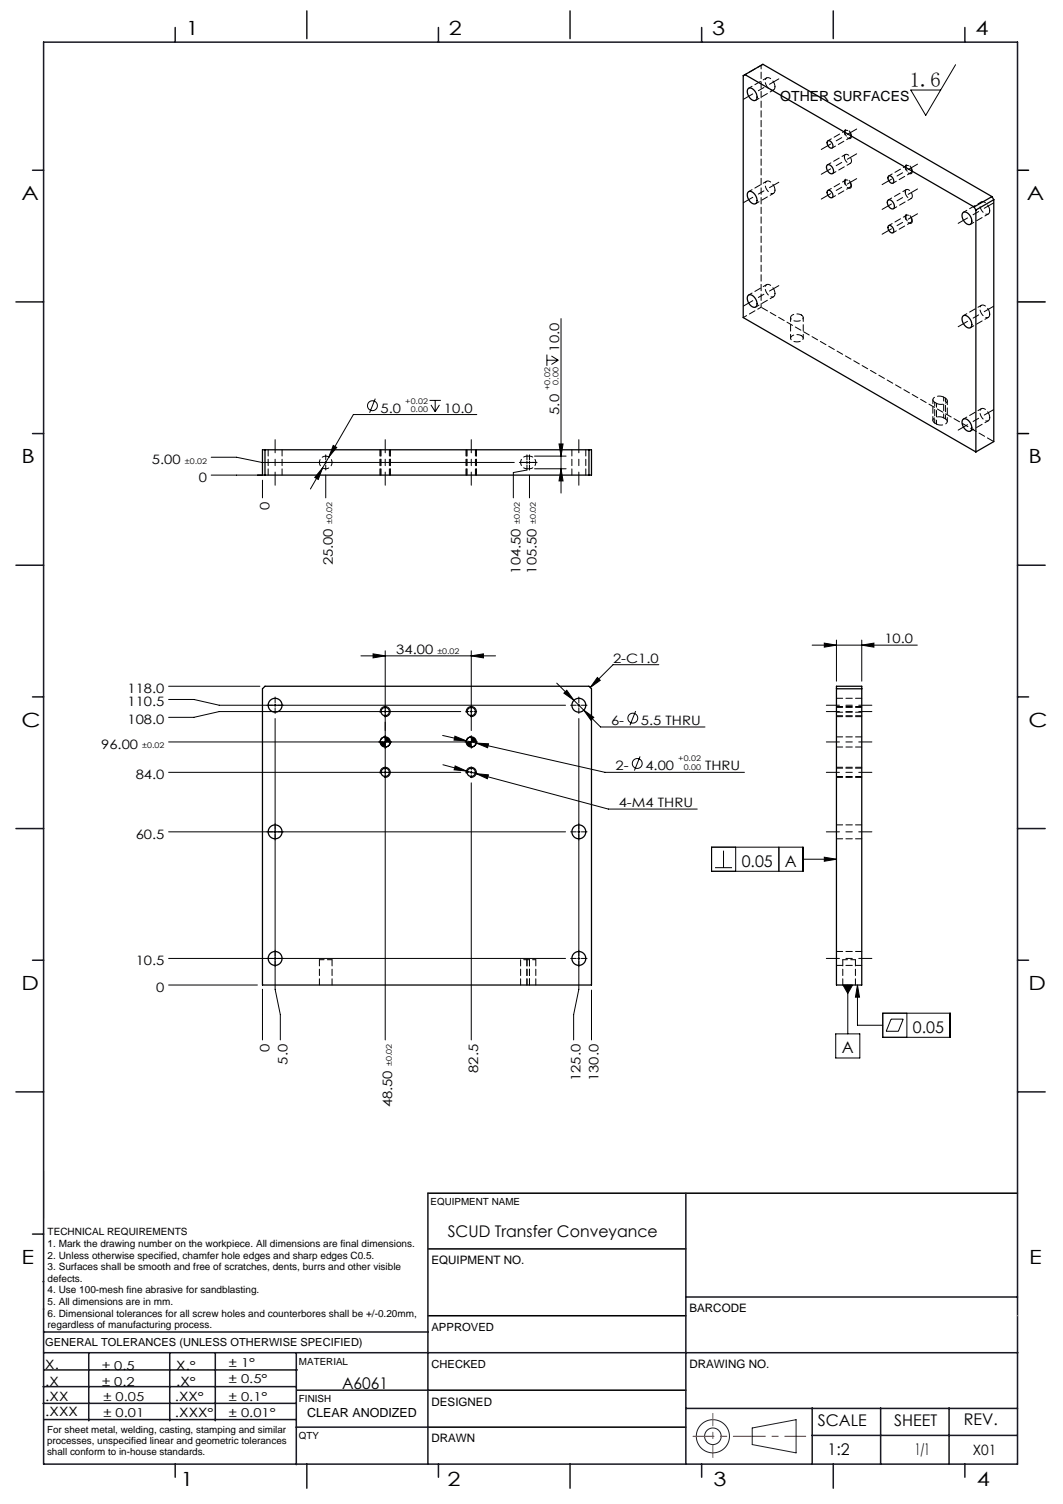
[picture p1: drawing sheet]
<svg xmlns="http://www.w3.org/2000/svg" width="210mm" height="297mm" viewBox="0 0 210 297" stroke-linecap="round" stroke-linejoin="round" font-family="sans-serif">
<g fill="none" stroke="#191924" stroke-width=".2">
<path d="M8.6 231.2v9.4M148.6 282l8.7-1.6v6.5l-8.7-1.6z"/>
<circle cx="140.8" cy="283.6" r="3.3"/>
<circle cx="140.8" cy="283.6" r="1.64"/>
</g>
<path d="M201 33.6h2.2M201 59.6h5.5M201 85.6h2.2M84.5 235.6h116.5M84.6 259.8h50.9M84.6 246.6h50.9M84.6 274.5h50.9M84.5 281.8h51" fill="none" stroke="#000" stroke-width=".3"/>
<path d="M136.9 283.6h22.3" fill="none" stroke="#f00" stroke-width=".2" stroke-dasharray="6.3 1.3 1.3 1.3" stroke-dashoffset="2.2"/>
<path d="M140.8 287.8v-8.7" fill="none" stroke="#f00" stroke-width=".2" stroke-dasharray="6.3 1.3 1.3 1.3" stroke-dashoffset="3.9"/>
<g fill="none" stroke="#191924" stroke-width=".3">
<path d="M8.6 8.3h192.4v280.8h-192.4zM34.6 5.4v2.9M60.6 2.2v5.4M86.6 5.4v2.9M112.6 2.2v5.4M138.6 5.4v2.9M164.6 2.2v5.4M190.6 5.4v2.9M6.4 33.6h2.2M3.2 59.6h5.4M6.4 85.6h2.2M3.2 111.6h5.4"/>
<path d="M201 111.6h5.5M6.4 137.6h2.2M201 137.6h2.2M3.2 163.6h5.4M201 163.6h5.5M6.4 189.6h2.2M201 189.6h2.2M3.2 215.6h5.4M201 215.6h5.5M84.5 235.6v53.5M135.5 235.6v53.5M6.4 243.7h2.2"/>
<path d="M8.5 253.1h.1M8.6 258.5h.1M135.5 256.1h65.5M8.5 277.1h49.9M8.5 273.8h49.9M8.6 267.1h75.9M8.6 263h75.9M8.8 270.5h49.9M17.5 267.1v13.5M33.5 267.1v13.5M42.5 267.1v13.5M58.5 267.1v22.1"/>
<path d="M58.6 274.5h26M84.6 267.1h116.5M135.5 278.1h65.5M160.5 278v11.1M174 278v11.1M187.5 278v11.1M8.8 280.3h49.7M34.6 289.1v2.6M58.5 281.8h26M60.6 289.1v4.8M86.6 289.1v2.6M112.6 289.1v4.8"/>
<path d="M138.6 289.1v2.6M160.4 283.5h40.6M164.6 289.1v4.8M190.6 289.1v2.6"/>
</g>
<path d="M201 259.8h.1" fill="none" stroke="#c0c0c0" stroke-width=".2"/>
<g fill="none" stroke="#000" stroke-width=".2">
<path d="M188.8 12.8l-5.9 10-3-5h5.9M74.1 78.7l-1.1 2.8M84.9 79.1h2.2M85.1 80l.9 1.3M86 79.1v2.2M86.8 80l-.8 1.3M108 70v2.3M108 71.1h2.3M108.9 70.3l1.4 .8M110.3 71.1l-1.4 .9M110.8 62.9v34.5M41.7 90.3h5l5 1h49.9"/>
<path d="M41.7 93.8h10M51.9 94.8v3.5M63.7 92.4l-.8 2.3-.7-.4zM63.7 92.4l-2.4 4.2M64.4 93.8v4.5M64.4 91.1v.5M65.8 88l.7 .4-1.5 1.8zM94.2 81.9h-24.4l-6.1 10.5M103.9 91.3h.5M104.1 92.8l-2.7 .5v5M104.1 91.1v.5M104.6 93.8v4.5"/>
<path d="M105.6 92.6h6.2M105.6 90.1h6.2M110.4 87.7h.8l-.4 2.4zM110.8 92.6l.4 2.4h-.8zM33.3 138.1h5l5 1.2h68.4M33.3 135.5h18.1M54.4 139v.5M71.3 129.5h26.6M73.7 129.1l2.4 .4-2.4 .4zM76.1 128.5v76.9M93.1 129.5l2.4-.4v.8zM93.1 128.5v15.8"/>
<path d="M110 134.9l8.6 8.7h20.7M111.4 136.9l.6-.6 1.4 2zM114.1 139.3h.5M114.4 139v.5M118 133.8l.6 .6-2 1.4zM130.2 131.3h-9.1l-4.5 4.5M160.4 127.4h20.8M162.8 127l2.4 .4-2.4 .4zM165.2 126.4v8.1M170.2 127.4l2.4-.4v.8zM170.2 126.4v8.1M33.3 152.5h57.7"/>
<path d="M54.4 141.9v53.5l1 5v5M75.1 140.8a1 1 0 0 1 .9-1.3 1 1 0 0 1 1.1 1.1 1 1 0 0 1-1.3 .9M75.1 152.8a1 1 0 0 1 .9-1.3 1 1 0 0 1 1.1 1.1 1 1 0 0 1-1.3 .9M76.1 145.5a1 1 0 0 0-1 1M77.1 146.5a1 1 0 0 1-1 1M87.4 145.2l32.1 7.3h27.6M87.5 151l32.7 8.8h17.5M89.9 145.4l2.2 .9-2.4-.1zM89.9 151.3l2.2 1-2.4-.3zM91 140.5h-47.7l-5 1.2h-5M92.1 152.8a1 1 0 0 1 .9-1.3 1 1 0 0 1 1.1 1.1 1 1 0 0 1-1.3 .9M92.1 140.8a1 1 0 0 1 .9-1.3 1 1 0 0 1 1.1 1.1 1 1 0 0 1-1.3 .9"/>
<path d="M92.9 140.5h.5M92.9 152.5h.5M92.9 146.5h.5M93.1 154.6v50.8M93.1 145.5a1 1 0 0 0-1 1h-58.8M93.1 146.3v.5M93.1 152.3v.5M94.1 152.8l2.4 .2-.2 .8zM94.1 146.7l2.4 .2-.2 .8zM94.1 146.5a1 1 0 0 1-1 1M114.4 141.9v53.5l-1.1 5v5M115.3 140.2l2 1.5-.6 .5z"/>
<path d="M125.6 140.4l-1.1 2.8M126.4 149.4l-1.1 2.8M33.3 164.3h78.4M114.1 164.3h.5M140.6 167.3h18v4.8h-18zM141.3 171.3h3.3M142.9 168v3.3M145.3 167.3v4.8M153.9 167.3v4.8M158.6 169.7h6.6M162.8 169.3l2.4 .4-2.4 .4zM33.3 189.3h78.4"/>
<path d="M33.3 194.5h17.6M51.9 195.4v10M114.1 189.3h.5M116.9 195.5v9.9M166.5 194.5h1.9l-.9 1.7zM167.5 194.5v9.7M169.4 194.5v8h5M169.4 194.5l.4 2.4h-.8zM165.1 204.2h4.8v4.7h-4.8zM174.4 200.1h13.3v4.7h-13.3zM176 201.2h2.4l-.9 2.4h-2.4zM179.2 200.1v4.7"/>
<circle cx="73.6" cy="80.1" r=".98"/>
<circle cx="125" cy="141.8" r=".98"/>
<circle cx="125.9" cy="150.8" r=".98"/>
</g>
<path d="M168.2 26.9a1.17 1.17 0 0 0-1.2-1.3 1.2 1.2 0 0 0 1 1.8l.2-.5M168.2 36.7a1.17 1.17 0 0 0-1.2-1.3 1.2 1.2 0 0 0 1 1.8l.2-.5M180.2 33.8a1.17 1.17 0 0 0-1.2-1.2 1.2 1.2 0 0 0 1 1.7l.2-.5M180.2 43.6a1.17 1.17 0 0 0-1.2-1.2 1.2 1.2 0 0 0 1 1.7l.2-.5" fill="none" stroke="#000" stroke-width=".2" stroke-dasharray="1.3 .6" stroke-linecap="butt"/>
<g fill="none" stroke="#000" stroke-width=".2" stroke-dasharray="15.2 1.3 1.3 1.3">
<path d="M63.9 91.3h-1M64.4 90.8v-1M64.4 91.8v1M64.9 91.3h1M103.6 91.3h-1M104.1 90.8v-1M104.1 91.8v1M104.1 91.3h-1M104.6 91.3h1M104.6 91.3v-.2M104.6 91.3h-.2M104.6 91.3v.3"/>
<path d="M104.6 91.3h.3M104.6 90.8v-1M104.6 91.8v1M105.1 91.3h1M53.9 139.3h-1.2M54.4 138.8v-1.2M54.4 139.8v1.1M54.9 139.3h1.1M113.9 139.3h-1.2M114.4 138.8v-1.2M114.4 139.8v1.1M114.9 139.3h1.1"/>
<path d="M75.6 140.5h-.6M75.6 152.5h-.6M75.6 146.5h-.7M76.1 140v-.6M76.1 141v.6M76.1 152v-.6M76.1 153v.6M76.1 146v-.7M76.1 147v.8M76.6 140.5h.6M76.6 152.5h.6M76.6 146.5h.8"/>
<path d="M92.6 152.5h-.6M92.6 140.5h-.6M92.6 146.5h-.7M93.1 152v-.6M93.1 153v.6M93.1 140v-.6M93.1 141v.6M93.1 146v-.7M93.1 147v.8M93.6 152.5h.6M93.6 140.5h.6M93.6 146.5h.8"/>
<path d="M53.9 164.3h-1.2M54.4 163.8v-1.2M54.4 164.8v1.1M54.9 164.3h1.1M113.9 164.3h-1.2M114.4 163.8v-1.2M114.4 164.8v1.1M114.9 164.3h1.1M53.9 189.3h-1.2M54.4 188.8v-1.2M54.4 189.8v1.1M54.9 189.3h1.1"/>
<path d="M113.9 189.3h-1.2M114.4 188.8v-1.2M114.4 189.8v1.1M114.9 189.3h1.1"/>
</g>
<g fill="none" stroke="#000" stroke-width=".2" stroke-dasharray="1.3 .6">
<path d="M150.4 12.9l.3-.2M153.1 17.1a1.86 1.86 0 0 0-1.5-1.8 .86 .86 0 0 0-.3 1.4l.6 .8a.65 .65 0 0 0 .7 .3 .65 .65 0 0 0 .5-.7M153.1 37.6a1.86 1.86 0 0 0-1.5-1.9 .86 .86 0 0 0-.3 1.4l.6 .8a.65 .65 0 0 0 .7 .3 .65 .65 0 0 0 .5-.6M166.8 31a.47 .47 0 0 1 .3-.5 .47 .47 0 0 1 .6 .2 .97 .97 0 0 1 .2 1.6l-.6-.3-.4-.5-.1-.5M178.8 37.9a.47 .47 0 0 1 .3-.5 .47 .47 0 0 1 .6 .2 .97 .97 0 0 1 .2 1.6l-.6-.3-.4-.5-.1-.5M153.1 58a1.86 1.86 0 0 0-1.5-1.8 .86 .86 0 0 0-.3 1.3l.6 .8a.65 .65 0 0 0 .7 .3 .65 .65 0 0 0 .5-.6M195.5 41.6a1.86 1.86 0 0 0-1.4-1.8 .86 .86 0 0 0-.4 1.3l.6 .9a.65 .65 0 0 0 .8 .3 .65 .65 0 0 0 .4-.7M184.7 79.4a.56 .56 0 0 1-.4-.5 .56 .56 0 0 1 .5-.5l.7-.2 .9 .2M185 79.7l-.3-.3M186.4 78.4l.4 .2M186.8 78.6a.56 .56 0 0 1 .3 .6 .56 .56 0 0 1-.5 .5l-.6 .2-1-.2M195.5 62a1.86 1.86 0 0 0-1.4-1.8 .86 .86 0 0 0-.4 1.4l.6 .8a.65 .65 0 0 0 .8 .3 .65 .65 0 0 0 .4-.7"/>
<path d="M53 88.8v5M55.7 93.8v-5M75.1 88.8v5M75.3 88.8v5M76.9 93.8v-5M77.1 93.8v-5M92.1 88.8v5M92.3 88.8v5M93.9 93.8v-5M94.1 93.8v-5M104.1 90.1h.5M104.6 92.6h-.5"/>
<path d="M113 88.8v5M115.7 93.8v-5M184.7 83.5a.56 .56 0 0 1-.4-.6 .56 .56 0 0 1 .5-.5l.7-.1 .9 .2M185 83.7l-.3-.2M186.4 82.5l.4 .2M186.8 82.7a.56 .56 0 0 1 .3 .6 .56 .56 0 0 1-.5 .5l-.6 .1-1-.2M195.5 82.5a1.86 1.86 0 0 0-1.4-1.9 .86 .86 0 0 0-.4 1.4l.6 .8a.65 .65 0 0 0 .8 .3 .65 .65 0 0 0 .4-.6M170.2 139.5h-5M170.2 137.9h-5M170.2 139.7h-5M165.2 153.5h5M165.2 141.5h5"/>
<path d="M165.2 140.6h5M165.2 147.5h5M165.2 141.3h5M165.2 153.3h5M170.2 151.5h-5M170.2 145.5h-5M170.2 151.7h-5M165.2 165.6h5M170.2 162.9h-5M63.1 189.5v5M65.6 194.5v-5M102.9 189.5v5"/>
<path d="M104.1 189.5v5M104.6 189.5h-.5M104.6 189.5v5M105.9 194.5v-5M165.2 190.6h5M166.5 189.5v5M169 189.5v5M170.2 187.9h-5"/>
</g>
<path d="M54.4 86.8v9M76.1 95.8v-9M93.1 95.8v-9M114.4 86.8v9M172.2 139.3h-9M163.2 140.5h9M163.2 152.5h9M163.2 146.5h9M172.2 164.3h-9M172.2 189.3h-9" fill="none" stroke="#000" stroke-width=".2" stroke-dasharray="15.2 1.3 1.3 1.3" stroke-dashoffset="12.6"/>
<path d="M153.9 15.6l-7 4M153.9 36l-7 4M162.2 29.5l7-4M162.2 39.3l7-4M162.2 34.4l7-4M174.3 36.5l7-4.1M153.9 56.4l-7 4M174.3 46.3l7-4.1M174.3 41.4l7-4.1M196.3 40.1l-7 4M196.3 60.5l-7 4M196.3 80.9l-7 4" fill="none" stroke="#000" stroke-width=".2" stroke-dasharray="15.2 1.3 1.3 1.3" stroke-dashoffset="13.1"/>
<g fill="#000">
<path d="M110.8 92.6l.4 2.4h-.8zM110.4 87.7h.8l-.4 2.4z"/>
<path d="M118 133.8l.6 .6-2 1.4zM111.4 136.9l2 1.4-1.4-2zM115.3 140.2l1.4 2 .6-.5zM89.9 145.4l-.2 .8 2.4 .1zM94.1 146.7l2.2 1 .2-.8zM89.9 151.3l-.2 .7 2.4 .3zM94.1 152.8l2.2 1 .2-.8zM73.7 129.1l2.4 .4-2.4 .4zM93.1 129.5l2.4-.4v.8zM162.8 127l2.4 .4-2.4 .4zM170.2 127.4l2.4-.4v.8zM63.7 92.4l-1.5 1.9 .7 .4zM65.8 88l-.8 2.2 1.5-1.8z"/>
<path d="M75.1 146.5a1 1 0 0 0 1 1v-1zM76.1 145.5v1h1a1 1 0 0 0-1-1zM92.1 146.5a1 1 0 0 0 1 1v-1zM93.1 145.5v1h1a1 1 0 0 0-1-1zM92.1 146.5a1 1 0 0 0 1 1v-1zM93.1 145.5v1h1a1 1 0 0 0-1-1zM75.1 146.5a1 1 0 0 0 1 1v-1zM76.1 145.5v1h1a1 1 0 0 0-1-1z"/>
<path d="M169.4 194.5l.4 2.4h-.8zM162.8 169.3l2.4 .4-2.4 .4zM166.5 194.5l1 1.7 .9-1.7z"/>
</g>
<g fill="none" stroke="#000" stroke-width=".25">
<path d="M147.2 14.7l45.2 26.2M147.8 17.6a.86 .86 0 0 1 1.3 .3l.4 1a.69 .69 0 0 1-.2 .9 .69 .69 0 0 1-1-.2l-.4-.6-.2-.6zM147.8 38a.86 .86 0 0 1 1.3 .3l.4 1a.69 .69 0 0 1-.2 .9 .69 .69 0 0 1-1-.2l-.4-.6-.2-.6zM163.4 32.6a1.07 1.07 0 0 1 1.3 1.3 .5 .5 0 0 1-.5 .4 .5 .5 0 0 1-.5-.3l-.4-.7zM163.5 27.8a.91 .91 0 0 1 .9 .5 .91 .91 0 0 1 0 .9 .98 .98 0 0 1-.9-1.4zM163.5 37.6a.91 .91 0 0 1 .9 .5 .91 .91 0 0 1 0 .9 .98 .98 0 0 1-.9-1.4zM175.4 39.6a1.07 1.07 0 0 1 1.3 1.3 .5 .5 0 0 1-.5 .4 .5 .5 0 0 1-.5-.3l-.4-.8zM175.5 34.8a.91 .91 0 0 1 .9 .4 .91 .91 0 0 1 0 1 .98 .98 0 0 1-.9-1.4zM196 38.8l-3.6 2.1M196 38.8l.3 .6M196 38.8l-45.3-26.1-3.9 2.2v47.8l46 26.5M196.3 39.4l-3.5 2.1"/>
<path d="M196.3 39.4v47.8l-3.5 2M147.8 58.4a.86 .86 0 0 1 1.3 .4l.4 .9a.69 .69 0 0 1-.2 .9 .69 .69 0 0 1-1-.2l-.4-.6-.2-.6zM175.5 44.6a.91 .91 0 0 1 .9 .4 .91 .91 0 0 1 0 1 .98 .98 0 0 1-.9-1.4zM190.2 42.1a.86 .86 0 0 1 1.3 .3l.5 1a.69 .69 0 0 1-.3 .9 .69 .69 0 0 1-.9-.3l-.6-.8-.2-.7zM192.4 40.9l.4 .6M192.8 41.5v47.7M190.2 62.5a.86 .86 0 0 1 1.3 .3l.5 1a.69 .69 0 0 1-.3 .9 .69 .69 0 0 1-.9-.2l-.6-.9-.2-.6zM51.9 88.8h65v5h-65zM52.4 88.8v5M116.4 88.8v5M190.2 82.9a.86 .86 0 0 1 1.3 .3l.5 1a.69 .69 0 0 1-.3 .9 .69 .69 0 0 1-.9-.2l-.6-.9-.2-.6zM52.4 135.5h64l.5 .5v58.5h-65v-58.5z"/>
<path d="M165.2 135.5h5v59h-5zM165.2 136h5"/>
<circle cx="54.4" cy="139.3" r="1.37"/>
<circle cx="114.4" cy="139.3" r="1.37"/>
<circle cx="76.1" cy="140.5" r=".82"/>
<circle cx="76.1" cy="152.5" r=".82"/>
<circle cx="76.1" cy="146.5" r="1"/>
<circle cx="93.1" cy="140.5" r=".82"/>
<circle cx="93.1" cy="152.5" r=".82"/>
<circle cx="93.1" cy="146.5" r="1"/>
<circle cx="54.4" cy="164.3" r="1.37"/>
<circle cx="114.4" cy="164.3" r="1.37"/>
<circle cx="54.4" cy="189.3" r="1.37"/>
<circle cx="114.4" cy="189.3" r="1.37"/>
</g>
<path d="M158.3 62.2a.61 .61 0 0 1 .4 .7 .61 .61 0 0 1-.7 .5 1.22 1.22 0 0 1-1.8-.8 1.62 1.62 0 0 1 2.1-.4M158.3 66.3a.61 .61 0 0 1 .4 .7 .61 .61 0 0 1-.7 .4 1.22 1.22 0 0 1-1.8-.7 1.62 1.62 0 0 1 2.1-.4M65.6 189.5h-2.5M169 189.5h-2.5" fill="none" stroke="#000" stroke-width=".2" stroke-dasharray="1.3 .6" stroke-dashoffset=".3"/>
<path d="M150.4 12.9v47.8M104.1 92.6a1.25 1.25 0 0 1-1.2-1.3 1.25 1.25 0 0 1 1.2-1.2M104.6 90.1a1.25 1.25 0 0 1 1.3 1.2 1.25 1.25 0 0 1-1.3 1.3M104.1 189.5h-1.2M105.9 189.5h-1.3" fill="none" stroke="#000" stroke-width=".2" stroke-dasharray="1.3 .6" stroke-dashoffset=".6"/>
<g fill="none" stroke="#000" stroke-width=".2" stroke-dasharray="1.3 .6" stroke-dashoffset=".5">
<path d="M146.8 14.9l3.6-2M149.3 19.8l3.5-2M151.4 15.4l-3.5 2M151.4 35.8l-3.5 2M164.4 29.2l3.5-2M164.4 39l3.5-2M164.5 34.3l3.5-2.1M166.9 26.1l.1-.3a.91 .91 0 0 1 .9 .4 .91 .91 0 0 1 0 1h-.3l-.4-.3-.3-.8M166.9 35.9l.1-.3a.91 .91 0 0 1 .9 .4 .91 .91 0 0 1 0 1h-.3l-.4-.3-.3-.8M167 30.5l-3.5 2.1M167.1 25.8l-3.5 2M167.1 35.6l-3.5 2"/>
<path d="M176.4 36.2l3.5-2.1M178.9 33.1l.2-.4a.91 .91 0 0 1 .8 .5 .91 .91 0 0 1 0 .9h-.3l-.4-.3-.3-.7M179 37.4l-3.5 2.1M179.1 32.7l-3.5 2M193.9 39.9l-3.6 2M149.3 40.2l3.5-2M151.4 56.2l-3.5 2.1M176.4 46l3.5-2.1M176.5 41.2l3.5-2M178.9 42.9l.2-.4a.91 .91 0 0 1 .8 .5 .91 .91 0 0 1 0 .9h-.3l-.4-.3-.3-.7M179.1 42.5l-3.5 2M191.7 44.3l3.5-2"/>
<path d="M149.3 60.6l3.5-2M150.4 60.7l-3.6 2M156.2 62.7v4.1M158.7 66.8v-4.1M184.3 78.9v4.1M184.7 79.4v4.1M185 79.7v4M186.4 78.4v4.1M186.8 78.6v4.1M191.7 64.7l3.5-2M193.9 60.3l-3.6 2M64.4 90.1a1.25 1.25 0 0 1 1.1 1.7 1.25 1.25 0 0 1-2.1 .3 1.25 1.25 0 0 1 .6-2h.4"/>
<path d="M187.1 83.2v-4.1M191.7 85.1l3.5-2M193.9 80.7l-3.6 2"/>
</g>
<path d="M150.4 60.7l45.9 26.5" fill="none" stroke="#000" stroke-width=".2" stroke-dasharray="1.3 .6" stroke-dashoffset="-.2"/>
<text font-size="4.1" x="179.7" y="17.2">1.6</text>
<g font-size="3.9">
<text x="36.7" y="6.9">1</text>
<text x="88.7" y="6.9">2</text>
<text x="140.7" y="6.9">3</text>
<text x="192.7" y="6.9">4</text>
<text x="4.2" y="39.5">A</text>
<text x="202.9" y="39.5">A</text>
<text x="4.2" y="91.5">B</text>
<text x="203.2" y="91.5">B</text>
<text x="4.2" y="143.5">C</text>
<text x="203.2" y="143.5">C</text>
<text x="4.2" y="195.5">D</text>
<text x="203.2" y="195.5">D</text>
<text x="4.2" y="249.6">E</text>
<text x="203.3" y="249.6">E</text>
<text x="35.7" y="293.4">1</text>
<text x="88.4" y="293.4">2</text>
<text x="141" y="293.4">3</text>
<text x="193" y="293.4">4</text>
</g>
<g font-size="3.2">
<text x="146.5" y="171.1">0.05</text>
<text x="155.1" y="171.1">A</text>
<text x="180.3" y="203.9">0.05</text>
<text x="166.3" y="208">A</text>
<text x="88.5" y="244.2">SCUD Transfer Conveyance</text>
<text x="67.6" y="274.2">A6061</text>
<text x="161.6" y="281.7">SCALE</text>
<text x="176.7" y="281.5">SHEET</text>
<text x="190.4" y="281.5">REV.</text>
<text x="163.5" y="287.3">1:2</text>
<text x="180.8" y="287.3">1/1</text>
</g>
<g font-size="2.8">
<text x="154.1" y="20">OTHER SURFACES</text>
<text x="192.2" y="287.3">X01</text>
</g>
<g font-size="2.6">
<text x="110.4" y="69.4" transform="rotate(-90 110.4 69.4)">10.0</text>
<text x="75.2" y="81.5">5.0</text>
<text x="87.7" y="81.5">10.0</text>
<text x="110.4" y="81.9" transform="rotate(-90 110.4 81.9)">5.0</text>
<text x="30" y="91.7">5.00</text>
<text x="39.3" y="95.2">0</text>
<text x="53.2" y="100.8" transform="rotate(-90 53.2 100.8)">0</text>
<text x="65.7" y="111.6" transform="rotate(-90 65.7 111.6)">25.00</text>
<text x="102.8" y="113.3" transform="rotate(-90 102.8 113.3)">104.50</text>
<text x="106" y="113.3" transform="rotate(-90 106 113.3)">105.50</text>
<text x="78.3" y="129.2">34.00</text>
<text x="121.1" y="130.9">2-C1.0</text>
<text x="174.7" y="127">10.0</text>
<text x="25.2" y="136.9">118.0</text>
<text x="25.2" y="139.5">110.5</text>
<text x="25.2" y="143">108.0</text>
<text x="120.7" y="143.2">6-</text>
<text x="126.6" y="143.2">5.5 THRU</text>
<text x="20" y="147.9">96.00</text>
<text x="26.8" y="153.9">84.0</text>
<text x="121.6" y="152.1">2-</text>
<text x="127.5" y="152.1">4.00</text>
<text x="139.3" y="152.1">THRU</text>
<text x="122.2" y="159.4">4-M4 THRU</text>
<text x="26.8" y="165.7">60.5</text>
<text x="26.8" y="190.7">10.5</text>
<text x="30.9" y="195.9">0</text>
<text x="53.2" y="207.8" transform="rotate(-90 53.2 207.8)">0</text>
<text x="56.8" y="210.2" transform="rotate(-90 56.8 210.2)">5.0</text>
<text x="94.5" y="211.9" transform="rotate(-90 94.5 211.9)">82.5</text>
<text x="114.7" y="213.5" transform="rotate(-90 114.7 213.5)">125.0</text>
<text x="118.2" y="213.5" transform="rotate(-90 118.2 213.5)">130.0</text>
<text x="77.5" y="218.7" transform="rotate(-90 77.5 218.7)">48.50</text>
</g>
<g font-size="2.5">
<text x="8.9" y="273.6">.X</text>
<text x="8.9" y="270.4">X.</text>
<text x="34.8" y="273.7">.X°</text>
<text x="34.8" y="270.5">X.°</text>
<text x="9" y="276.7">.XX</text>
<text x="9" y="279.7">.XXX</text>
<text x="34.5" y="276.7">.XX°</text>
<text x="34.6" y="279.8">.XXX°</text>
<text x="60.7" y="279.8">CLEAR ANODIZED</text>
</g>
<g font-size="2.4">
<text x="45.2" y="270">± 1°</text>
<text x="20.2" y="270.4">± 0.5</text>
<text x="20.2" y="273.7">± 0.2</text>
<text x="45.2" y="273.2">± 0.5°</text>
<text x="20.4" y="279.7">± 0.01</text>
<text x="20.4" y="276.7">± 0.05</text>
<text x="45.2" y="276.7">± 0.1°</text>
<text x="45.2" y="279.7">± 0.01°</text>
</g>
<g font-size="2.3">
<text x="85.2" y="249.7">EQUIPMENT NO.</text>
<text x="136.2" y="259.2">BARCODE</text>
<text x="136.2" y="270.2">DRAWING NO.</text>
<text x="85.2" y="277.6">DESIGNED</text>
<text x="85.2" y="284.9">DRAWN</text>
</g>
<g font-size="2.2">
<text x="85.2" y="262.8">APPROVED</text>
<text x="8.9" y="265.9">GENERAL TOLERANCES (UNLESS OTHERWISE SPECIFIED)</text>
<text x="85.2" y="270.1">CHECKED</text>
</g>
<g font-size="2">
<text x="9.4" y="243.9">TECHNICAL REQUIREMENTS</text>
<text x="9.4" y="246.2">1. Mark the drawing number on the workpiece. All dimensions are final dimensions.</text>
<text x="9.4" y="248.5">2. Unless otherwise specified, chamfer hole edges and sharp edges C0.5.</text>
<text x="9.4" y="250.8">3. Surfaces shall be smooth and free of scratches, dents, burrs and other visible</text>
<text x="9.4" y="253.1">defects.</text>
<text x="9.4" y="255.4">4. Use 100-mesh fine abrasive for sandblasting.</text>
<text x="9.4" y="257.7">5. All dimensions are in mm.</text>
<text x="9.4" y="260">6. Dimensional tolerances for all screw holes and counterbores shall be +/-0.20mm,</text>
<text x="9.4" y="262.3">regardless of manufacturing process.</text>
</g>
<g font-size="1.9">
<text x="85.1" y="238">EQUIPMENT NAME</text>
<text x="59.1" y="269.5">MATERIAL</text>
<text x="59.1" y="276.9">FINISH</text>
<text x="9.3" y="282.9">For sheet metal, welding, casting, stamping and similar</text>
<text x="9.3" y="285.1">processes, unspecified linear and geometric tolerances</text>
<text x="9.3" y="287.4">shall conform to in-house standards.</text>
<text x="59.1" y="284.2">QTY</text>
</g>
<g font-size="1.5">
<text x="108.7" y="77" transform="rotate(-90 108.7 77)">+0.02</text>
<text x="110.4" y="76" transform="rotate(-90 110.4 76)">0.00</text>
<text x="80.1" y="79.7">+0.02</text>
<text x="81.1" y="81.4">0.00</text>
<text x="36.5" y="91.6">±0.02</text>
<text x="65.6" y="103.5" transform="rotate(-90 65.6 103.5)">±0.02</text>
<text x="102.7" y="103.5" transform="rotate(-90 102.7 103.5)">±0.02</text>
<text x="105.9" y="103.5" transform="rotate(-90 105.9 103.5)">±0.02</text>
<text x="86.4" y="129.1">±0.02</text>
<text x="28.1" y="147.8">±0.02</text>
<text x="134" y="150.3">+0.02</text>
<text x="135.1" y="152">0.00</text>
<text x="77.4" y="210.6" transform="rotate(-90 77.4 210.6)">±0.02</text>
</g>
</svg>
